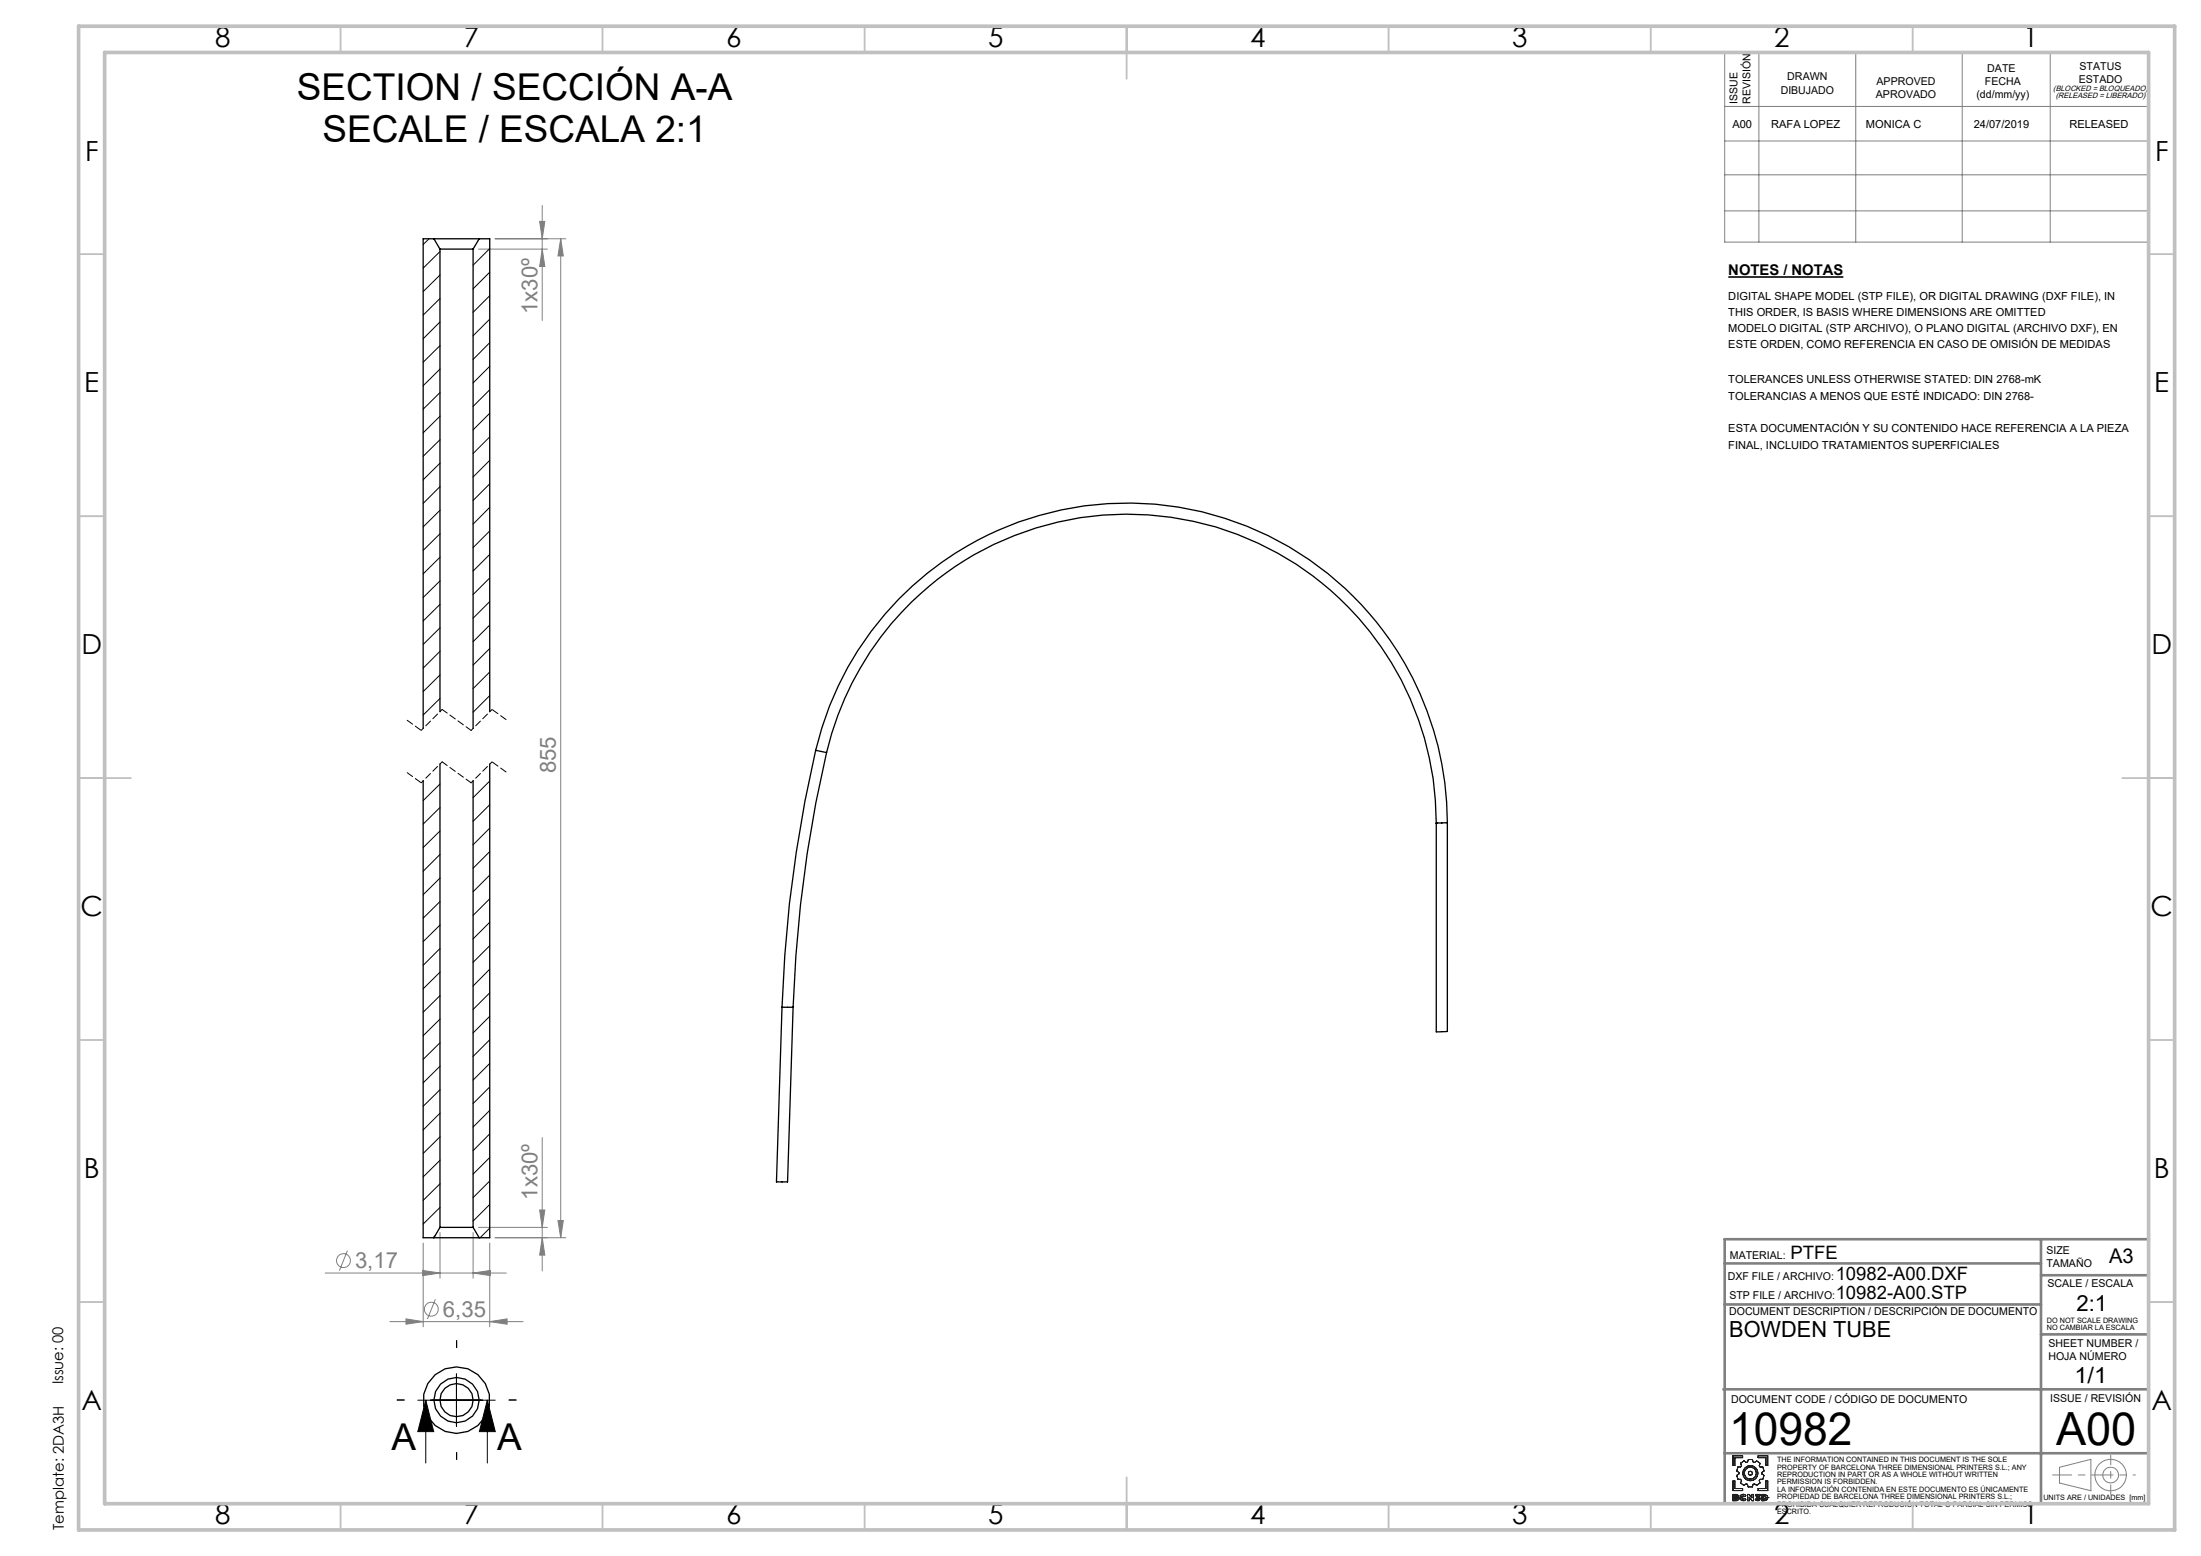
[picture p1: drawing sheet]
<svg xmlns="http://www.w3.org/2000/svg" width="420mm" height="297mm" viewBox="0 0 420 297" stroke-linecap="round" stroke-linejoin="round" font-family="sans-serif">
<path d="M329.8 52.9h22" fill="none" stroke="#000" stroke-width=".32"/>
<g fill="none" stroke="#808080" stroke-width=".19">
<path d="M329.1 10h80.9v36.2h-80.9zM335.6 10v36.2M354.1 10v36.2M374.4 10v36.2M391.2 10v36.2M103.5 39.2v22M329.1 20.3h80.9M329.1 26.9h80.9M329.1 33.4h80.9M91.3 47.6h13.2M94.5 45.6h13.5M103 42.3h1l-.5 3.3z"/>
<path d="M103.5 47.6l.5 3.3h-1zM107 45.6l.5 3.3h-1zM107 45.6v190.7M329.1 40.2h80.9M103.5 217.1v25.5M66.3 238.7l-1.5 3.8M80.8 237.3v16M84 235.3v8.7M90.3 235.3v8.7M91.3 234.3h13.2M93.5 237.3v16M103 231h1l-.5 3.3z"/>
<path d="M103.5 236.3l.5 3.3h-1zM106.5 233h1l-.5 3.3zM108 236.3h-13.5M62.1 243h34.5M74.4 252.3h25.4M77.5 251.7l3.3 .6-3.3 .5zM80.6 242.5l3.4 .5-3.4 .5zM83.1 248l-1.5 3.8M90.3 243l3.3-.5v1zM93.5 252.3l3.3-.6v1.1zM393 280.1l6-1.6v6l-6-1.4z"/>
<circle cx="65.5" cy="240.6" r="1.32"/>
<circle cx="82.3" cy="249.9" r="1.33"/>
<circle cx="402.7" cy="281.6" r="3"/>
<circle cx="402.8" cy="281.5" r="1.49"/>
</g>
<path d="M79.7 267.3h14.8M81.2 267.3l1.6 6h-3.1zM81.2 267.3v12M87.1 262.3v9.9M93 267.3l1.5 6h-3zM93 267.3v12" fill="none" stroke="#000" stroke-width=".19"/>
<g fill="none" stroke="#191924" stroke-width=".19">
<path d="M330.7 277.9h1.8v.3h-1.5v1.5h-.3zM332.1 279.3l.7-.5 .4 .3 .3-.1 .1-.4h.8l.1 .4 .3 .1 .4-.3 .7 .5-.2 .5 .2 .2h.5l.2 .8-.4 .3v.2l.4 .3-.2 .8h-.5l-.2 .2 .1 .5-.6 .4-.4-.3-.3 .1-.1 .5h-.8l-.2-.5-.2-.1-.4 .3-.7-.4 .2-.5-.2-.2h-.5l-.2-.8 .4-.3v-.2l-.4-.3 .2-.8h.5l.2-.2zM335.5 277.9h1.8v1.8h-.3v-1.5h-1.5zM330.7 282.7h.3v1.4h1.5v.4h-1.8zM331 285.5l.4 .1-.4 .1zM331 286l.4 .1-.4 .1zM331.3 285.3l.3 .1 .1 .1M331.3 285.3h.2l.2 .2M331.3 285.3h-.6v1.2l.9-.1 .2-.3M331.4 285.6h.1M331.4 286.1h.1M331.7 285.5l-.2 .3 .3 .3"/>
<path d="M331.7 285.5h.1M331.8 286.1h.1M332 285.9l.2 .3 .4 .3 .6-.3M332 285.9l.1 .3 .2 .2a.69 .69 0 0 0 .9-.2M332 285.9h.1M332.4 285.9l.1 .2 .2 .1 .2-.2M332.4 285.9l.1 .2 .4-.1M332.4 285.9h.1M332.9 285.7l-.2-.2-.3 .1v.3M332.9 285.7l-.4-.1-.1 .3M332.9 286l.3 .2M333.2 285.5l-.5-.3-.5 .2-.2 .5"/>
<path d="M333.2 285.5a.67 .67 0 0 0-1.1 0l-.1 .4M333.2 285.5l-.3 .2M333.5 285.3h.3l.5 .6v-.6h.3v1.2h-.3l-.5-.7v.7h-.3zM335.1 286l.3 .2 .2-.1-.2 .1zM335.1 286l-.2 .2M335.5 284.1h1.5v-1.4h.3v1.8h-1.8zM335.6 286.1l-.4-.2v-.2l.3-.2h-.5v-.2h.8v.2l-.2 .2 .3 .4M335.6 286.1h.1M335.9 286.1l-.2 .3-.3 .1-.5-.3M335.9 286.1l-.2 .3-.4 .1-.4-.3M335.9 286.1h.1M336.2 285.3h.5l.5 .2 .2 .4-.3 .4-.9 .2z"/>
<path d="M336.6 285.5l.3 .1v.5h-.3zM337 285.9h.1M337.4 285.9h.1"/>
<circle cx="334" cy="281.2" r=".39"/>
<circle cx="334" cy="281.2" r="1.45"/>
<circle cx="334" cy="281.2" r="1.14"/>
</g>
<path d="M87.1 257.2v-1.3M77.1 267.2h-1.3M87.1 277.2v1.4M97.1 267.2h1.4" fill="none" stroke="#000" stroke-width=".19" stroke-dasharray="15.2 1.3 1.3 1.3"/>
<path d="M80.4 139.4l-2.8-2M96.7 137.4l-2.8-2M80.4 149.4l-2.8-2M96.7 147.4l-2.8-2" fill="none" stroke="#000" stroke-width=".19" stroke-dasharray="1.3 .6" stroke-dashoffset="-.1"/>
<path d="M84.4 135.4l-4 4M93.9 135.4l-4 4M84.4 145.4l-4 4M93.9 145.4l-4 4" fill="none" stroke="#000" stroke-width=".19" stroke-dasharray="1.3 .6" stroke-dashoffset=".7"/>
<path d="M89.9 139.4l-5.5-4M89.9 149.4l-5.5-4" fill="none" stroke="#000" stroke-width=".19" stroke-dasharray="1.3 .6" stroke-dashoffset=".1"/>
<path d="M391.7 281.5h11.1" fill="none" stroke="#808080" stroke-width=".19" stroke-dasharray="15.2 1.3 1.3 1.3" stroke-dashoffset="11.6"/>
<path d="M402.8 281.5h4.7" fill="none" stroke="#808080" stroke-width=".19" stroke-dasharray="15.2 1.3 1.3 1.3" stroke-dashoffset="14.8"/>
<path d="M402.8 277.8v7.4" fill="none" stroke="#808080" stroke-width=".19" stroke-dasharray="15.2 1.3 1.3 1.3" stroke-dashoffset="13.4"/>
<path d="M329.1 236.5h80.9v50.5h-80.9zM389.5 236.5v50.5M329.1 249h60.4M329.1 241.2h60.4M389.5 243.4h20.5M389.5 254.7h20.5M328.9 265.2h81.1M329.1 277.4h80.9" fill="none" stroke="#808080" stroke-width=".5"/>
<g fill="none" stroke="#c0c0c0" stroke-width=".35">
<path d="M65 5v5M115 5v5M165 5v5M215 5v10M265 5v5M315 5v5M365 5v5M15 48.5h5M410 48.5h5M15 98.5h5M410 98.5h5M15 148.5h10"/>
<path d="M405 148.5h10M15 198.5h5M410 198.5h5M15 248.5h5M410 248.5h5M65 287v5M115 287v5M165 287v5M215 282v10M265 287v5M315 287v5M365 287v5"/>
</g>
<path d="M15 5h400v287h-400zM20 10h390v277h-390z" fill="none" stroke="#c0c0c0" stroke-width=".7"/>
<path d="M93 267.3l1.5 6h-3zM81.2 267.3l1.6 6h-3.1z" fill="#000"/>
<g fill="#808080">
<path d="M80.6 242.5l3.4 .5-3.4 .5zM90.3 243l3.3-.5v1z"/>
<path d="M77.5 251.7l3.3 .6-3.3 .5zM93.5 252.3l3.3-.6v1.1z"/>
<path d="M103.5 236.3l.5 3.3h-1zM103 231h1l-.5 3.3z"/>
<path d="M107 45.6l.5 3.3h-1zM106.5 233h1l-.5 3.3zM103 42.3h1l-.5 3.3zM103.5 47.6l.5 3.3h-1z"/>
</g>
<g fill="none" stroke="#000" stroke-width=".25">
<path d="M82.8 45.6h8.6M82.8 45.6l1.2 2M82.8 45.6h-2v93.4M84 47.6h6.3M84 47.6v88.3M90.3 47.6v91.4M91.4 45.6h2.1v90.3M91.4 45.6l-1.1 2M80.8 149v87.3h2M84 145.8v88.5M90.3 149v85.3M93.5 145.8v90.5h-2.1"/>
<path d="M155.6 143.2a61.1 61.1 0 0 1 66.5-46.8 61.1 61.1 0 0 1 54.1 60.7M155.6 143.2a257.1 257.1 0 0 0-6.4 49.1M155.6 143.2l2.1 .4M157.7 143.6a58.9 58.9 0 0 1 64.2-45.1 58.9 58.9 0 0 1 52.2 58.6M157.7 143.6a249.4 249.4 0 0 0-6.4 48.7M274.1 157.1h.1M276.2 157.1v39.8l-1.4 .1h-.7v-39.9M276.2 157.1h-2.1M149.2 192.3l-1 33.3h2.1l1-33.3M149.2 192.3h2.1M82.8 236.3h8.6M84 234.3h6.3"/>
<path d="M84 234.3l-1.2 2M90.3 234.3l1.1 2"/>
<circle cx="87.1" cy="267.2" r="4.3"/>
<circle cx="87.1" cy="267.3" r="6.3"/>
<circle cx="87.1" cy="267.2" r="3.2"/>
</g>
<g fill="none" stroke="#000" stroke-width=".19">
<path d="M81.9 45.6l-1.1 1.1M84 48l-3.2 3.2M84 52.5l-3.2 3.2M84 57l-3.2 3.1M93.5 52l-3.2 3.1M93.5 47.4l-3.2 3.2M93.5 56.4l-3.2 3.2M84 61.5l-3.2 3.2M84 66l-3.2 3.1M84 70.4l-3.2 3.2M84 74.9l-3.2 3.2M84 79.4l-3.2 3.2"/>
<path d="M93.5 60.9l-3.2 3.2M93.5 65.4l-3.2 3.2M93.5 69.9l-3.2 3.2M93.5 74.4l-3.2 3.2M93.5 78.9l-3.2 3.2M84 83.9l-3.2 3.2M84 88.4l-3.2 3.2M84 92.9l-3.2 3.2M84 97.4l-3.2 3.2M93.5 83.4l-3.2 3.2M93.5 87.9l-3.2 3.1M93.5 92.4l-3.2 3.1"/>
<path d="M93.5 96.8l-3.2 3.2M84 101.9l-3.2 3.2M84 106.4l-3.2 3.1M84 110.9l-3.2 3.1M84 115.4l-3.2 3.1M84 119.8l-3.2 3.2M93.5 114.8l-3.2 3.2M93.5 101.3l-3.2 3.2M93.5 105.8l-3.2 3.2M93.5 110.3l-3.2 3.2M93.5 119.3l-3.2 3.2M84 124.3l-3.2 3.2"/>
<path d="M84 128.8l-3.2 3.2M84 133.3l-3.2 3.2M93.5 123.8l-3.2 3.2M93.5 128.3l-3.2 3.1M93.5 132.8l-3.2 3.2M84 149.6l-3.2 3.2M84 154.1l-3.2 3.2M84 158.6l-3.2 3.2M93.5 153.6l-3.2 3.2M93.5 149.1l-3.2 3.2M93.5 158.1l-3.2 3.2M84 163.1l-3.2 3.2"/>
<path d="M84 167.6l-3.2 3.2M84 172.1l-3.2 3.2M84 176.6l-3.2 3.1M93.5 171.6l-3.2 3.1M93.5 162.6l-3.2 3.1M93.5 167l-3.2 3.2M93.5 176l-3.2 3.2M84 181l-3.2 3.3M84 185.6l-3.2 3.1M84 190l-3.2 3.2M84 194.5l-3.2 3.2M84 199l-3.2 3.2"/>
<path d="M93.5 180.5l-3.2 3.2M93.5 185l-3.2 3.2M93.5 189.5l-3.2 3.2M93.5 194l-3.2 3.2M93.5 198.5l-3.2 3.1M84 203.5l-3.2 3.2M84 208l-3.2 3.2M84 212.5l-3.2 3.2M84 217l-3.2 3.2M93.5 203l-3.2 3.2M93.5 207.5l-3.2 3.1M93.5 211.9l-3.2 3.2"/>
<path d="M93.5 216.4l-3.2 3.2M83 235.9l-.4 .4M84 221.5l-3.2 3.1M84 226l-3.2 3.1M84 230.5l-3.2 3.1M93.5 225.4l-3.2 3.2M93.5 220.9l-3.2 3.2M93.5 229.9l-3.2 3.2M93.5 234.4l-1.9 1.9"/>
</g>
<g font-size="8.7">
<text x="330" y="275.9">10982</text>
<text x="392.3" y="275.9">A00</text>
</g>
<g font-size="7.1">
<text x="56.7" y="19">SECTION / SECCIÓN A-A</text>
<text x="61.6" y="27.1">SECALE / ESCALA 2:1</text>
<text x="74.7" y="276.8">A</text>
<text x="94.9" y="276.8">A</text>
</g>
<g font-size="5.3">
<text x="41" y="8.9">8</text>
<text x="88.5" y="8.9">7</text>
<text x="138.5" y="8.9">6</text>
<text x="188.5" y="8.9">5</text>
<text x="238.5" y="8.9">4</text>
<text x="288.5" y="8.9">3</text>
<text x="338.5" y="8.9">2</text>
<text x="386" y="8.9">1</text>
<text x="16.2" y="30.7">F</text>
<text x="411.2" y="30.7">F</text>
<text x="16.1" y="74.9">E</text>
<text x="411.1" y="74.9">E</text>
<text x="15.5" y="124.9">D</text>
<text x="410.5" y="124.9">D</text>
<text x="15.4" y="174.9">C</text>
<text x="410.4" y="174.9">C</text>
<text x="16" y="224.9">B</text>
<text x="411" y="224.9">B</text>
<text x="15.5" y="269.2">A</text>
<text x="410.5" y="269.2">A</text>
<text x="41" y="290.9">8</text>
<text x="88.5" y="290.9">7</text>
<text x="138.5" y="290.9">6</text>
<text x="188.5" y="290.9">5</text>
<text x="238.5" y="290.9">4</text>
<text x="288.5" y="290.9">3</text>
<text x="338.5" y="290.9">2</text>
<text x="386" y="290.9">1</text>
</g>
<g font-size="4.2" fill="#808080">
<text x="102.5" y="60" transform="rotate(-90 102.5 60)">1x30º</text>
<text x="106.1" y="147.6" transform="rotate(-90 106.1 147.6)">855</text>
<text x="102.5" y="229" transform="rotate(-90 102.5 229)">1x30º</text>
<text x="67.7" y="242">3,17</text>
<text x="84.5" y="251.3">6,35</text>
</g>
<g font-size="4.2">
<text x="396.2" y="250.3">2:1</text>
<text x="330" y="255.2">BOWDEN TUBE</text>
<text x="395.8" y="264">1/1</text>
</g>
<text font-size="3.9" x="402.5" y="241.1">A3</text>
<g font-size="3.5">
<text x="341.7" y="240.4">PTFE</text>
<text x="350.3" y="244.3">10982-A00.DXF</text>
<text x="350.3" y="247.9">10982-A00.STP</text>
</g>
<g font-size="2.8">
<text x="329.8" y="52.6">NOTES / NOTAS</text>
<text x="12.1" y="264.2" transform="rotate(-90 12.1 264.2)">Issue: 00</text>
<text x="12.2" y="292" transform="rotate(-90 12.2 292)">Template: 2DA3H</text>
</g>
<g font-size="2.1">
<text x="339.8" y="17.9">DIBUJADO</text>
<text x="341.1" y="15.4">DRAWN</text>
<text x="358.1" y="16.3">APPROVED</text>
<text x="378.8" y="16.3">FECHA</text>
<text x="379.2" y="13.8">DATE</text>
<text x="396.7" y="15.8">ESTADO</text>
<text x="396.8" y="13.3">STATUS</text>
<text x="331.5" y="19.8" transform="rotate(-90 331.5 19.8)">ISSUE</text>
<text x="334" y="19.8" transform="rotate(-90 334 19.8)">REVISIÓN</text>
<text x="357.9" y="18.8">APROVADO</text>
<text x="377.1" y="18.8">(dd/mm/yy)</text>
<text x="330.6" y="24.3">A00</text>
<text x="338" y="24.3">RAFA LOPEZ</text>
<text x="356.1" y="24.3">MONICA C</text>
<text x="376.6" y="24.3">24/07/2019</text>
<text x="394.9" y="24.3">RELEASED</text>
<text x="329.8" y="57.2">DIGITAL SHAPE MODEL (STP FILE), OR DIGITAL DRAWING (DXF FILE), IN</text>
<text x="329.8" y="60.3">THIS ORDER, IS BASIS WHERE DIMENSIONS ARE OMITTED</text>
<text x="329.8" y="63.4">MODELO DIGITAL (STP ARCHIVO), O PLANO DIGITAL (ARCHIVO DXF), EN</text>
<text x="329.8" y="66.5">ESTE ORDEN, COMO REFERENCIA EN CASO DE OMISIÓN DE MEDIDAS</text>
<text x="329.8" y="73.2">TOLERANCES UNLESS OTHERWISE STATED: DIN 2768-mK</text>
<text x="329.8" y="76.3">TOLERANCIAS A MENOS QUE ESTÉ INDICADO: DIN 2768-</text>
<text x="329.8" y="82.5">ESTA DOCUMENTACIÓN Y SU CONTENIDO HACE REFERENCIA A LA PIEZA</text>
<text x="329.8" y="85.7">FINAL, INCLUIDO TRATAMIENTOS SUPERFICIALES</text>
<text x="390.5" y="239.4">SIZE</text>
<text x="329.7" y="244.3">DXF FILE / ARCHIVO:</text>
<text x="330.1" y="240.4">MATERIAL:</text>
<text x="390.5" y="241.9">TAMAÑO</text>
<text x="390.7" y="245.6">SCALE / ESCALA</text>
<text x="330" y="251">DOCUMENT DESCRIPTION / DESCRIPCIÓN DE DOCUMENTO</text>
<text x="330" y="247.9">STP FILE / ARCHIVO:</text>
<text x="390.9" y="257.1">SHEET NUMBER /</text>
<text x="390.9" y="259.6">HOJA NÚMERO</text>
<text x="330.3" y="267.7">DOCUMENT CODE / CÓDIGO DE DOCUMENTO</text>
<text x="391.2" y="267.5">ISSUE / REVISIÓN</text>
</g>
<g font-size="1.5">
<text x="391.8" y="17.4">(BLOCKED = BLOQUEADO)</text>
<text x="392.3" y="18.8">(RELEASED = LIBERADO)</text>
</g>
<g font-size="1.4">
<text x="390.6" y="252.5">DO NOT SCALE DRAWING</text>
<text x="390.6" y="253.9">NO CAMBIAR LA ESCALA</text>
<text x="339.1" y="279.1">THE INFORMATION CONTAINED IN THIS DOCUMENT IS THE SOLE</text>
<text x="339.1" y="280.5">PROPERTY OF BARCELONA THREE DIMENSIONAL PRINTERS S.L.; ANY</text>
<text x="339.1" y="281.9">REPRODUCTION IN PART OR AS A WHOLE WITHOUT WRITTEN</text>
<text x="339.1" y="283.3">PERMISSION IS FORBIDDEN.</text>
<text x="339.1" y="284.7">LA INFORMACIÓN CONTENIDA EN ESTE DOCUMENTO ES ÚNICAMENTE</text>
<text x="339.1" y="286.1">PROPIEDAD DE BARCELONA THREE DIMENSIONAL PRINTERS S.L.;</text>
<text x="339.1" y="287.6">PROHIBIDA CUALQUIER REPRODUCIÓN TOTAL O PARCIAL SIN PERMISO</text>
<text x="389.9" y="286.3">UNITS ARE / UNIDADES [mm]</text>
<text x="339.1" y="289">ESCRITO.</text>
</g>
</svg>
